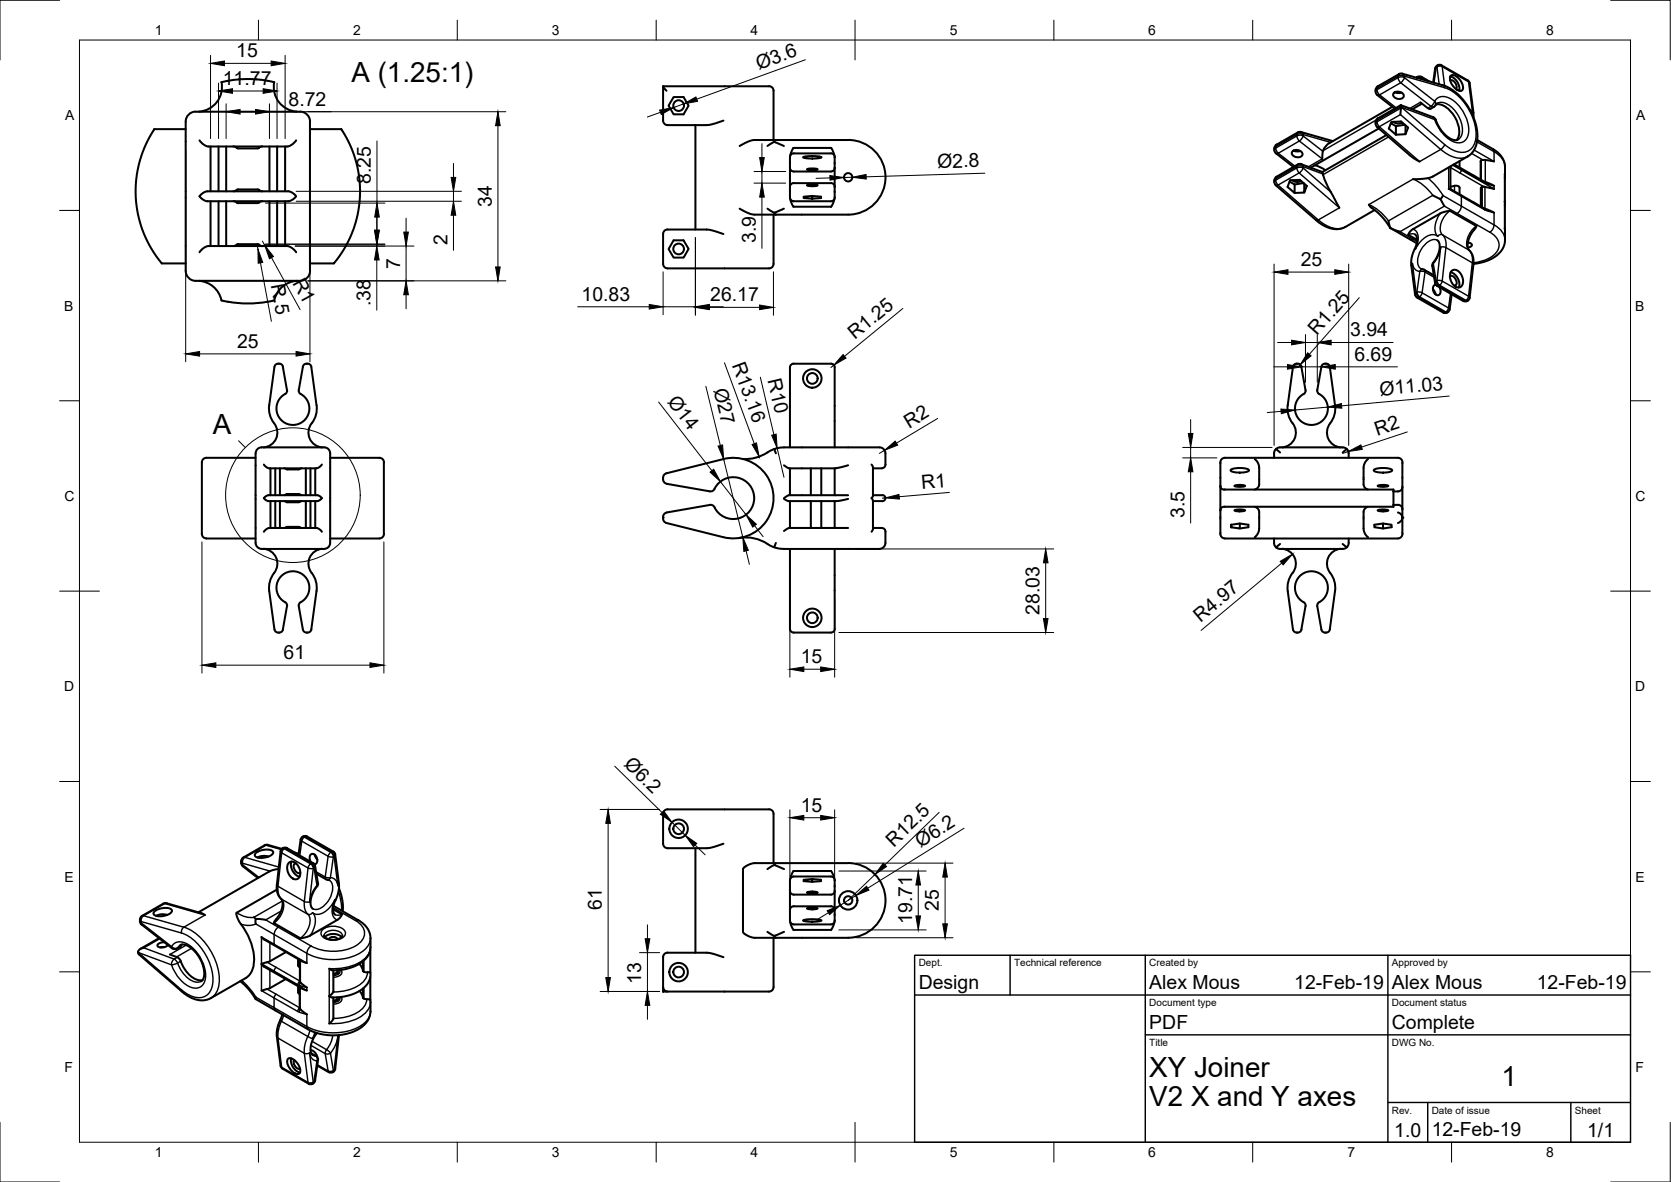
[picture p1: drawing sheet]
<svg xmlns="http://www.w3.org/2000/svg" width="420mm" height="297mm" viewBox="0 0 420 297" stroke-linecap="round" stroke-linejoin="round" font-family="sans-serif">
<!-- layer: Visible -->
<g fill="none" stroke="#000" stroke-width=".51">
<path d="M352.6 18.5l10.5 3 2 1 2.1 1.8 1.7 2.1 1.2 2.2 .9 2.2 .4 1.8 .1 2.2-.4 1.9-.7 1.4-1 1-9.1 5.3M352.6 18.5l-.8 .1-5.3 3.1M356.3 19.4l-.2 .1M356.4 19.3l-.1 .1M356.5 19.3l.7-.1 2.2 1.3M360.8 17.2l-.4 3.5M360.9 17.2a1.18 1.18 0 0 1 1.6-.8l6.6 3.8 .4 .4 1 7.7v1.1M364.6 19.2a3.2 3.2 0 0 1 2.3 3.6M364.8 19a1.64 1.64 0 0 1 2.1 .8 2.63 2.63 0 0 1 .8 2.9 1.69 1.69 0 0 1-2.2-.8 2.59 2.59 0 0 1-.7-2.9zM46.7 32.5h-7.9l-1.8 3.1-1.4 3.5-1.1 4.4-.4 4 .2 3.9 .9 4.7 1.4 3.6 2 3.7 2.1 2.8h6M49.2 28.1h26.2M49.2 28.1a2.51 2.51 0 0 0-2.5 2.5v37.5a2.84 2.84 0 0 0 3.5 2.5h18.1a41.3 41.3 0 0 0 8.3-.3 2.45 2.45 0 0 0 1.3-2.2l.1-37.5a2.51 2.51 0 0 0-2.6-2.5"/>
<path d="M50.2 35.3l.9 .9 1.1 .6h20.2l1.2-.6 .9-.9M52.9 36.8v11.3M54.9 36.8v11.3M56.9 36.8v11.3M58.7 36.8l.8 .3M65.2 37.1l-.5 .2h-4.8l-.4-.2M66 36.8l-.8 .3M67.4 20.3l1.6 .3a6.2 6.2 0 0 0 5.6 7.5M67.4 20.3l-2.8-.4h-2.9l-3.1 .2-2.9 .5a6.2 6.2 0 0 1-5.7 7.5M67.8 36.8v11.3M69.7 36.8v11.3M71.7 36.8v11.3"/>
<path d="M77.9 32.5h7.9l1.8 3.1 1.5 3.5 1.1 4.4 .3 4-.2 3.9-.9 4.7-1.4 3.6-2 3.7-2.1 2.8h-6M166.7 21.7l.9 1.1M166.7 21.7h25.7a1.97 1.97 0 0 1 2 .7l.1 12.8M166.7 21.7v8.6a1.13 1.13 0 0 0 1.2 1.1h9.9l1.7-.3 2.4-.8M169.4 24.4h2.5l1.2 2.2-1.2 2.1h-2.5l-1.3-2.1zM174.9 31.4v26.3M194.7 35.7l2.4 1M194.7 35.7l-1.7 1M195.1 35.2h-5.7l-1.5 .5-1.9 1M195.1 35.2l-.4 .5M195.1 35.2h18.2M198.7 39.2l.8-2h9.5l.8 2"/>
<path d="M201.9 39.5a8.4 8.4 0 0 1 4.7 .1 8.9 8.9 0 0 1-4.7-.1zM213.3 35.2a9.4 9.4 0 0 1 9.4 9.4 9.4 9.4 0 0 1-9.4 9.3h-18.2M320.9 38.6l4.3 3.4M325 38a1.57 1.57 0 0 1 2.5 .8 1.52 1.52 0 0 1-1.5 .7 1.52 1.52 0 0 1-1.2-1.1zM325.2 37.8l1 .3 .7-.2M326.3 33.3l-5.3 3a1.48 1.48 0 0 0-.1 2.3M326.3 33.3l.9-.1 7.9 2.3M346.3 23.9l4.4 3.4M346.5 21.7a1.48 1.48 0 0 0-.2 2.2M346.5 29.7a1.49 1.49 0 0 0-.2 2.2l8.3 7.2 2.4 1.5M346.7 32.3l-17.1 9.8M348.6 33.9l-16.1 9.3"/>
<path d="M349.7 31l1.3 .7M350.1 26.8l-15.8 9.1a3.9 3.9 0 0 0-1.8 4M350.4 30.6a1.94 1.94 0 0 0 2.2 .2M350.5 23.3a1.56 1.56 0 0 1 2.5 .9 1.46 1.46 0 0 1-1.6 .6 1.46 1.46 0 0 1-1.1-1.2zM350.7 23.2l1 .2 .7-.1M352.2 26.4l8.1 3 .7 .7M352.2 26.4l.1 .5M352.2 26.4l-5.7 3.3M352.4 27l-.3 1.8M353.2 31.4l-2.2 .3v2.2M353.4 33.7l.7-1.6-1.8-1.6-2.5 .2-.6 1.6 1.8 1.6M353.4 31.5v2.2l-2.4 .2"/>
<path d="M357.1 25.7l1.9 1.5M357.5 26l-2.5 1.5M359 27.2l.7 .1M360.5 26.9l-.8 .4M361 30.1l1 2.1 1.6 1.9 1.7 1 .9 .1 .4-.1M361.1 26.2a5.3 5.3 0 0 1 4.7 3.3 5.3 5.3 0 0 1 .4 5.7M361.4 26l-.9 .9M364.6 20.2a1.62 1.62 0 0 1 1.5 2.2M371.4 35.2l4.1 2.3 1.2 .9a4.7 4.7 0 0 1 1.7 3.6v2.8M50.5 48.9l1.5-.8h20.6l1.3 .6a.59 .59 0 0 1 .5 .6 .59 .59 0 0 1-.5 .6l-1.3 .7h-20.6l-1.3-.7a.57 .57 0 0 1-.4-.4 .57 .57 0 0 1 .2-.6zM52.9 50.6v11.2M54.9 50.6v11.2"/>
<path d="M56.9 50.6v11.2M58.7 50.6l1.2 .4h4.8l.5-.1M65.2 47.8l.8 .3M65.2 47.7l-.3-.1h-5l-1.2 .5M66 50.6l-.8 .3M67.8 50.6v11.2M69.7 50.6v11.2M71.7 50.6v11.2M167.9 57.7h9.9l1.5 .3 2.6 .8M167.9 57.7a1.13 1.13 0 0 0-1.2 1.1M186 52.4l2.1 1.1 1.3 .4h5.7M193 52.4l.6 .5a1.58 1.58 0 0 0 2.3 .1l1.2-.6"/>
<path d="M194.5 53.9v12.4a1.36 1.36 0 0 1-1.8 1.1h-24.8a1.13 1.13 0 0 1-1.2-1.1v-7.5M194.7 53.5l.4 .4M198.6 46.9a.91 .91 0 0 1 1-.9h9.3a.94 .94 0 0 1 1 .9M198.6 47v2.6a.94 .94 0 0 0 1 1h9.3a.94 .94 0 0 0 1-1v-2.6M198.6 42.2v-2.7a.94 .94 0 0 1 1-1l9.3 .1a.91 .91 0 0 1 1 .9v2.7M198.6 42.2v4.8M198.7 50l.8 2h9.5l.8-2M202.9 42.5a4.3 4.3 0 0 1 2.7 .1 3.7 3.7 0 0 1-2.7-.1zM202.9 46.5a3.7 3.7 0 0 1 2.7 .1 4.3 4.3 0 0 1-2.7 0zM204.2 49.2l2.2 .2v.4l-2.2 .1v-.7l-2.1 .2v.4l2.1 .1M209.9 42.2v4.8M209.9 42.2a.94 .94 0 0 1-1 .9h-9.3a.94 .94 0 0 1-1-.9"/>
<path d="M320.8 46.6l10.9 9.4 1.5 .9 1.4 .5 1.6 .2 1.6-.3 7.9-4.5M321 44.4a1.47 1.47 0 0 0-.2 2.2M324.3 45.6l1.2 .8M324.9 45.3a1.94 1.94 0 0 0 2.3 .2M326.3 41.3l-5.3 3.1M327.2 41.3l5.3 1.9a28.7 28.7 0 0 0 3 6.6l1.3 2.4M327.3 41.2l-1 .1M327.8 46l-2.3 .4M327.9 46.2v2.2l.7-1.7-1.8-1.5-2.4 .1-.7 1.7 1.8 1.5v-2.1M327.9 48.4l-2.4 .1M330.6 41.6l1.3 .4 1.3 .8M344.2 51.4l.4 .6 2.9 2.5 2.1 2.8"/>
<path d="M349.1 55.5l.5 1.8M349.6 57.3l6.6 3.8M349.6 57.3l2.4 .9M355.8 58.9l.5 .8v1.1l-1.2 3.4-.3 1.9 1 7.9 .5 .7M360.3 49.1l1.9 .9M360.3 44.3l-1.6 .5-3.4 .2M362.2 50l1 1.8M362.8 49.1l-.6 .9M364.3 47.5h.3l9.2 5.1M364.7 41.8v5.7M364.7 47a1.74 1.74 0 0 1 2.3 .2v1.6M365.6 41.3l7.7 4.4 2.4 1"/>
<path d="M367 40.5v1.6M372.4 40.4v4.8M372.4 40.3l-.1 4.8M372.6 47v5.1M372.6 46.9l-.3 .4v4.6M372.9 40.2l2.8 .4M372.9 40.2l-.5 .1M373.1 46.9l2.6 .6M373.1 46.9h-.5M373.8 52.6l1.9 .8M378.4 43.7v6.9M378.4 57.5v3.5l-.4 1.2-.7 1-1.1 1.1-1.5 .9-1.8 .7-2.4 .4"/>
<path d="M378.4 50.6v1.1M378.4 57.5h.1M378.4 50.6v6.9M50 70.6a6.7 6.7 0 0 1 5.8 4.9l1.5 .3M50.2 63.4l.8-.9 1.3-.7h20l1.3 .7 .9 .9M57.3 75.8a28.2 28.2 0 0 0 10 0M59.5 61.5l-.8 .3M65.2 61.5l.8 .3M65.2 61.5l-.3-.1-5-.1-.4 .2M74.6 70.6a6.9 6.9 0 0 0-5.8 4.9l-1.5 .3M169.4 60.4h2.5l1.2 2.2-1.2 2.1h-2.5l-1.3-2.1zM356.3 74.7l6.6 3.9a1.16 1.16 0 0 0 1.6-.9"/>
<path d="M356.3 60.3l-2.2-1.3 .7-1.1 7.4-4.3 1.5-.5 .8-.1 6.7 3.8-1.4 2.1-.7 2.2v1.3l1.3 2.1 .1 1.7-1 8.6-.2 .5-.4 .4M357.3 67.6l.4 .1M357.7 67.7l.4 .1M358.1 67.8l2.4 1.4M360.3 72.7l.7 1.3M360.3 66l-.2 .8 .7 4.4M360.9 71.2l.4 .6 6.6 3.9M360.9 73.8l-.1 .1M361 71.6a1.35 1.35 0 0 0-.8 1.1 1.35 1.35 0 0 0 .7 1.3 .83 .83 0 0 0 1.1 0 .83 .83 0 0 0 .2-1.1l-.3-.7M361.4 60.4l.6 1-.1 1.4-.5 1.5-1.1 1.7M364.6 69.4a1.52 1.52 0 0 1 1.6 2l-.3 .3h-.3M364.8 68.4a3.1 3.1 0 0 1 2 3.8"/>
<path d="M365 74l-.5 3.8M365 68a1.87 1.87 0 0 1 2.7 1.6 1.69 1.69 0 0 1-1.1 2.6 2.85 2.85 0 0 1-1.6-4.2zM368.9 75.6h-1M369.1 61a.74 .74 0 0 1 .9 .8l-.9 .4M71.1 92.2l1.1 5.8-.1 .6-.4 .4M71.1 92.2a1.12 1.12 0 0 0-1-.8 1.12 1.12 0 0 0-1.1 .8l-1.3 9.6a6.4 6.4 0 0 0 1.6 5.1 3.7 3.7 0 0 1-3 5.5M76.2 92.2l-1.1 6.1a1.5 1.5 0 0 0 1.1 1.1 4.1 4.1 0 0 1 .3 6.2 4.1 4.1 0 0 1-6.2-.5 4.1 4.1 0 0 1 1.4-6.1M77.3 91.4a.97 .97 0 0 0-1.1 .8M77.4 91.4a.92 .92 0 0 1 .9 .8l1.4 10.3-.3 2.1-1 1.8M327.2 92.2l1.1 6.1a1.5 1.5 0 0 1-1.1 1.1 4.1 4.1 0 0 0-.2 6.3 4.1 4.1 0 0 0 6.3-.8 4.1 4.1 0 0 0-1.8-6.1l-.3-.8 1.1-5.8M327.2 92.2a1.12 1.12 0 0 0-1-.8 1.12 1.12 0 0 0-1.1 .8l-1.3 9.6a6.4 6.4 0 0 0 1.6 5.1 3.7 3.7 0 0 1-3.1 5.5M333.4 91.4a.97 .97 0 0 0-1.2 .8"/>
<path d="M333.4 91.4a.92 .92 0 0 1 1 .8l1.3 9.6a6.5 6.5 0 0 1-1.6 5.1 3.7 3.7 0 0 0 3 5.5M64.3 115h-12.4a1.38 1.38 0 0 0-1.1 1.9v17.3M64.3 113.9v22.5M64.3 113.9a1.7 1.7 0 0 1 2.1-1.5h14.1a2.35 2.35 0 0 1 2.4 1l.1 23M66.3 116.7l.6 .7 .8 .3h11.9l.7-.3 .6-.7M68 117.7v6.7M69.2 117.7v6.7M70.4 117.7v6.7M71.4 117.7l.8 .2M72.2 118h2.9M75.9 117.7l-.8 .2M76.9 117.7v6.7"/>
<path d="M78.1 117.7v6.7M78.4 106.4a3.7 3.7 0 0 0 2.6 6M79.3 117.7v6.7M83 115h12.4a1.13 1.13 0 0 1 1.1 1.2M96.5 116.2v18M194.7 112.8l-1.4 .7a10.3 10.3 0 0 1-6.5 1.8M195.1 113.9l-.2-.3a.53 .53 0 0 1-.1-.7 .53 .53 0 0 1 .7-.3l1.6-.2h23a2.35 2.35 0 0 1 2.5 1l.1 3.3a1.51 1.51 0 0 1-1.9 1h-1.3M197.1 116.9l1.3 .8h11.7l3.2-.8M198.6 112.4v-20.1a.94 .94 0 0 1 1-.9h9.3a.91 .91 0 0 1 1 .9v20.1M198.6 117.7v6.7M203.9 117.7v6.7M206.5 117.7v6.7"/>
<path d="M209.9 117.7v6.7M219.1 116.7l.4 .7-.1 7.4a.6 .6 0 0 0 .1 .9v7.3l-.4 .6M308 115h43.5a1.15 1.15 0 0 1 1.1 1.4v6M308 115a1.19 1.19 0 0 0-1.1 1.4v5.7M309.5 118l.7-.2 1.5-.2a2.64 2.64 0 0 1 2.3 .6 5.3 5.3 0 0 1-4.6 0zM315.5 115.4l.7 .7 .4 1v4.6a1.42 1.42 0 0 1-1.1 1.3M320.8 112.8l-.4 .8v1.4M321.9 113.7l-1.1-.9 1.1-.4h15.7l.8 .3 .5 .4 .2 .7v1.2M338.6 112.8l-1 .9M344 115.4l-.7 .7-.4 1v4.6a1.38 1.38 0 0 0 1.1 1.3M345.5 118l.7-.2 1.5-.2a2.56 2.56 0 0 1 2.4 .6 5.3 5.3 0 0 1-4.7 0zM50.8 134.2a1.13 1.13 0 0 0 1.1 1.1"/>
<path d="M51.9 135.3h12.4M64.3 136.4a1.49 1.49 0 0 0 1.5 1.5M65.8 138h15.7M66.3 137.9a3.8 3.8 0 0 1 3.3 2.6 3.8 3.8 0 0 1-1.1 4l-.7 2-.2 1.3 1.4 10.4a1.12 1.12 0 0 0 1.1 .8 1.12 1.12 0 0 0 1-.8M66.3 133.6l.6-.6 .8-.3h11.9l.7 .3 .6 .6M66.5 125l.9-.6h12.5l.6 .4a.5 .5 0 0 1 .3 .6 .5 .5 0 0 1-.5 .4l-.4 .1h-12.5l-.9-.5a.23 .23 0 0 1-.2-.2 .23 .23 0 0 1 .2-.2zM68 125.9v6.8M69.2 125.9v6.8M70.4 125.9v6.8M71.4 125.9a8.1 8.1 0 0 0 4.1 .1l.4-.1M71.4 124.4a8.7 8.7 0 0 1 3.7-.3l.8 .3M71.4 132.7a8.7 8.7 0 0 1 3.7-.3l.8 .3"/>
<path d="M76.9 125.9v6.8M78.1 125.9v6.8M79.3 125.9v6.8M81 137.9a3.8 3.8 0 0 0-3.3 2.6 3.8 3.8 0 0 0 1.1 4l.5 1.3 .3 2-1.3 10.4a.92 .92 0 0 1-.9 .8M83 135.3h12.4M83 136.4a1.49 1.49 0 0 1-1.5 1.5M96.5 134.2a1.13 1.13 0 0 1-1.1 1.1M178.4 126.9l-10.7 1.9a1.21 1.21 0 0 0-1 1.3M179.7 122.9a5.3 5.3 0 0 1 8.1-1.7 5.3 5.3 0 0 1-.4 8.3 5.3 5.3 0 0 1-7.9-2.3l-1-.3M179.7 122.9a1.13 1.13 0 0 1-1.3 .6l-10.7-1.9a1.41 1.41 0 0 1-1-1.3 1.41 1.41 0 0 1 .9-1.4l14.3-3.5a10.1 10.1 0 0 1 12.6 9.8 10.1 10.1 0 0 1-12.6 9.8l-14.3-3.6a.97 .97 0 0 1-.7-1.3M186 135.2a9.9 9.9 0 0 1 7 1.5M193 136.7l1.8 .9 2.3 .4h24"/>
<path d="M195.1 136.4l-.4 1.1M197.1 125.4l1.1 .5h12.2l2.9-.5M198.6 138v20a.94 .94 0 0 0 1 1h9.3a.94 .94 0 0 0 1-1v-20M198.6 125.9v6.8M203.9 125.9v6.8M206.5 125.9v6.8M209.9 125.9v6.8M213.3 132.7h-14.9l-1.3 .7M213.3 124.4h-15l-1.2 .8M219.5 132.7h1.3a1.75 1.75 0 0 1 1.8 .6v3.1M219.5 124.4h2.4M221.9 124.4a.78 .78 0 0 1 .7 1 .78 .78 0 0 1-1.1 .5h-2"/>
<path d="M222.6 136.4a1.49 1.49 0 0 1-1.5 1.5M306.9 134.2a1.13 1.13 0 0 0 1.1 1.1M306.9 122.1v6.2M306.9 128.3v5.9M306.9 122.1v.1a.9 .9 0 0 0 1.1 .8M307.8 123h42.6v.5M308 127.4a.9 .9 0 0 0-1.1 .9M308 135.3h43.5M309.6 131.9l2.1-.3 2.2 .3v.6l-2.2 .3M310.4 128.2a3.9 3.9 0 0 1 2.7 .1 3.7 3.7 0 0 1-2.7-.1zM310.4 122.1a3.7 3.7 0 0 1 2.7 0 3.9 3.9 0 0 1-2.7 0zM311.7 131.6v1.2l-2.1-.3v-.6v.6"/>
<path d="M315.5 127.4a1.42 1.42 0 0 1 1.1 1.3v4.6l-.4 .9-.7 .8M320.4 135.3v1.4l.4 .8M321.9 136.7l-1.1 .8 1.1 .5h15.7l1-.5M322.3 137.9a3.8 3.8 0 0 1 3.4 2.6 3.8 3.8 0 0 1-1.1 4l-.7 1.9-.1 2.1M337.1 137.9a3.8 3.8 0 0 0-3.3 2.6 3.8 3.8 0 0 0 1.1 4l.5 1.3 .3 2-1.3 10.4a.92 .92 0 0 1-1 .8M337.6 136.7l1 .8M339.1 135.3v1.4l-.5 .8M344 127.4a1.42 1.42 0 0 0-1.1 1.3v4.6l.4 .9 .7 .8M346.4 122.1a3.7 3.7 0 0 1 2.7 0 3.9 3.9 0 0 1-2.7 0zM346.4 128.2a3.9 3.9 0 0 1 2.7 .1 3.7 3.7 0 0 1-2.7-.1zM347.7 131.6v1.2l-2.1-.3v-.6l2.1-.3 2.2 .3v.6l-2.2 .3M350.4 126.9h1.1a1.13 1.13 0 0 1 1.1 1.1"/>
<path d="M350.4 123.5v3.4M350.4 126.9v.4h-42.6M351.5 131.4a1.54 1.54 0 0 0 1.1-1.3v4.1M352.6 122.4v5.6M352.6 128v2.1a1.43 1.43 0 0 0-1.1-1.3M352.6 134.2a1.13 1.13 0 0 1-1.1 1.1M352.6 122.4a1.13 1.13 0 0 1-1.1 1.1h-1.1M71.7 151.3a4.1 4.1 0 0 1-1.2-6.2 4.1 4.1 0 0 1 6.3 0 4.1 4.1 0 0 1-1.2 6.2M71.7 151.3l.4 .5 .1 .5M72.2 152.3l-1.1 5.9M75.1 152.3l1.1 5.9M75.6 151.3l-.4 .5-.1 .5"/>
<path d="M76.2 158.2a.99 .99 0 0 0 1.1 .8M323.8 148.5l1.3 9.7a1.11 1.11 0 0 0 1.1 .8 1.11 1.11 0 0 0 1-.8M327.8 151.3a4.1 4.1 0 0 1-1.3-6.2 4.1 4.1 0 0 1 6.4 0 4.1 4.1 0 0 1-1.2 6.2M327.8 151.3l.4 .5 .1 .5M328.3 152.3l-1.1 5.9M331.2 152.3l1.1 5.9M331.7 151.3l-.4 .5-.1 .5M332.2 158.2a.99 .99 0 0 0 1.2 .8M61.1 217.7l3.8 2.9M64.2 214.4a4.1 4.1 0 0 1 4.4-.5 1.2 1.2 0 0 1-1.3 1.4 2.98 2.98 0 0 1-3.2-.3zM67.4 212.3l3.5 1M67.4 212.3l-.9 .1-5.3 3.1a1.48 1.48 0 0 0-.1 2.2"/>
<path d="M67.5 215.2l-1.4-.1-1.4 .4M67.9 218.9l-18 10.4M70.1 218.4l-2.2 .5M72.7 216.8a1.65 1.65 0 0 1 2.4 1.1 1.99 1.99 0 0 1-.6 3.1 2.72 2.72 0 0 1-1.8-4.2zM73.3 216.5a3.1 3.1 0 0 0 2 3.8M74.1 214.3l1 .2M74.5 217a.79 .79 0 0 0-.7 .5 .79 .79 0 0 0 .2 .9l.5 .7a.8 .8 0 0 0 1 .2M75.6 211l-.5 3.8M75.6 211a1.15 1.15 0 0 1 1.6-.8l6.6 3.8M78.1 216.6a1.13 1.13 0 0 1-.3-1.2 1.13 1.13 0 0 1 1-.8 1.54 1.54 0 0 1 .4 2.6h-.1M79.1 214.8l.7 1.2M79.2 217.6l.8 4.6-1.1 1.8-.6 1.6-.2 1.9 .6 .9"/>
<path d="M79.2 217.6l-.4-.7-6.7-3.8a1.14 1.14 0 0 0-1.5 .8l-1 9.5 .4 1.6 1 1.4 .1 1-.7 2.1-1.5 2.5 6.6 3.8 .8-.1 1.6-.5 7.4-4.4 .7-1-2.2-1.3M79.2 214.9l-.1 .1M79.6 219.6l2.4 1.4 .8 .2M83.8 214l.5 .7 1 7.9-.3 2-1.2 3.4v1.2l.5 .7M166.7 204.5v7.5a1.13 1.13 0 0 0 1.2 1.2h10l4-1.2M167.9 203.4h25.5M167.9 203.4a1.13 1.13 0 0 0-1.2 1.1M174.9 213.2v26.2M193 218.4l.6-.4a1.58 1.58 0 0 1 2.3-.1l1.2 .5M193.4 203.4a1.13 1.13 0 0 1 1.1 1.1M194.5 204.5v12.4M195.1 216.9h-5.8l-1.6 .7-.9 .8v15.9l.9 .7 1.4 .6 6 .1"/>
<path d="M195.1 216.9l-.4 .5M195.1 216.9h18.2M213.3 216.9a9.4 9.4 0 0 1 9.4 9.4 9.4 9.4 0 0 1-9.4 9.4h-18.2M34.7 239.3l.1 .1M35.2 231.5l.4 .9M35.6 232.4l7.6 5.9a1.13 1.13 0 0 0 1.3 .1l.8-.5M36.2 238.2a1.42 1.42 0 0 0-1.5 1.1M38.8 229.1a4.1 4.1 0 0 1 4.3-.5l.1 .1a1.76 1.76 0 0 1-1.8 1.4 2.79 2.79 0 0 1-2.8-.4zM40 235.8l-4.7 2.7M41.3 236.8a1.48 1.48 0 0 0-1.7 .8 1.87 1.87 0 0 0 2.6-.1M41.3 238l-1 .1M42 229.9l-1.4-.1-1.3 .3"/>
<path d="M42.7 239.9l1.9 .7 .5 .3a10 10 0 0 0 3.8 5l1.1 .4h.9M45.4 237.5l.9-.1 1.5 .6 1.5 1.5 1 1.4 .7 1.8 .4 1.5-.2 1.6-.6 .8M45.5 237.8l-.2 .1M45.7 237.3l-.3 .5M51.5 230l-.9-.5-9-2.6-.5 .2-5.6 3.2-.3 .5v.7M60.6 232.2a14.2 14.2 0 0 1 3.1 10.7 4.4 4.4 0 0 1-1.9 2.9l-9.3 5.3-1.6 .3-1.5-.2-1.6-.6-1.7-1.1-11.1-9.6-.3-.6M63.9 230.5l.4 .4M64.3 230.9l2.5 .3M64.3 230.9v1.3M65.7 235.5l.7 .6 9.6 5.5 1.2 .4M69.6 223.6l-10.1 5.8-.1 .3 .2 .9 1 1.6M71.9 239.3l-4.7 2.5"/>
<path d="M81.4 235.1l.4 .5 .4 .3 1.3 .3 1.6-.2 .6-.3 .4-.6M81.7 235.5a3.2 3.2 0 0 1 4.2 0M82.7 236a1.24 1.24 0 0 1 2.1 0M83.9 227.7l6.4 3.6 1.1 .9a4.7 4.7 0 0 1 1.8 3.6v2.3a6.1 6.1 0 0 1-4.9 5l-2.9 .7a3.1 3.1 0 0 1-2.2-.1l-.4-.3M85.2 223.3l.9 3.1 .1 2.6M93.1 238.6v5.8M167.9 239.4h10l4 1.1M167.9 239.4a1.13 1.13 0 0 0-1.2 1.1M193 234.2l1.7 1M194.5 235.7v12.3a1.36 1.36 0 0 1-1.8 1.2h-26M194.7 235.2l.4 .5M197.1 234.2l-2.4 1"/>
<path d="M198.6 228.7a.91 .91 0 0 1 1-.9l9.3-.1a.94 .94 0 0 1 1 1M198.6 228.7v2.6M198.6 228.7v-7.5a.94 .94 0 0 1 1-.9h9.3a.94 .94 0 0 1 1 .9v7.5M198.6 231.3a.94 .94 0 0 0 1 1M198.6 231.3v.1M198.7 231.7l.8 2h9.5l.8-2M198.7 220.9l.8-2h9.5l.8 2M199.6 232.3h9.3M201.9 231.3a8.4 8.4 0 0 1 4.7 .1 8.9 8.9 0 0 1-4.7-.1zM202.1 221.1l2.1-.2v.7l-2.1-.2zM202.9 228.2a4.3 4.3 0 0 1 2.7 .1 3.7 3.7 0 0 1-2.7-.1zM202.9 224.2a3.7 3.7 0 0 1 2.7 .1 4.3 4.3 0 0 1-2.7 0z"/>
<path d="M204.2 220.9l2.2 .2v.3l-2.2 .2M209.9 228.7v2.7M209.9 231.3a.94 .94 0 0 1-1 1M209.9 223.9a.94 .94 0 0 1-1 .9h-9.3a.94 .94 0 0 1-1-.9M60.4 246.6l2.1 1.9 1.8 2.5M64.3 250.6v.5l13.1 7.6 2.5 1 3.5 .5 2.7-.2 2.1-.5 1.9-.8 1.5-1.2 .9-1.1 .5-1.2 .1-3.9M65.7 242.4l.6 .5 9.8 5.6 1.1 .4M67.2 241.8l-1.5 .4M67.9 248.3l-2.2 .6M71 254.9l-1.1 2.8-.3 1.8 1 8.6 .4 .4 6.6 3.9a1.15 1.15 0 0 0 1.6-.9M71.8 246l-3.9 2.3M75 247.8v1.6l.4 .4"/>
<path d="M75 242.6l.4 .5M75 241v1.6M75.4 248.1v5.3l1.8 1.5M75.4 241.3v5.3M75.4 246.6l.1 .3M75.5 246.9l1.7 1.2M79.7 259.6l-.8 1.2-.7 1.9-.1 1.7 .6 .8M83.8 250.7v5.3l-1 1.2M83.8 243.8v5.4M83.8 255.9h.1M84.7 243.8l.1 .2a.76 .76 0 0 1-1 .7M84.8 250.6a.71 .71 0 0 1-1 .8"/>
<path d="M90.3 242.2l.8 1.1 .2 .8M90.4 249l.5 .7 .4 1.1M91.3 250.8l1.8 .5M91.3 241.6v2.5l.5 .2 1.3 .1M91.3 248.4v2.4M93.1 244.4v1.1l-.3 1.1-.7 1.1-1 .8-1.5 1-1.4 .5-3.2 .6a2.34 2.34 0 0 1-2.2-.3l.7-.6 .3-.6M93.1 245.5v5.8M166.7 248a1.13 1.13 0 0 0 1.2 1.2M166.7 240.5v8.7M167 248.8l-.3 .4M72.4 266.1a1.69 1.69 0 0 1 2.1 .8 2.65 2.65 0 0 1 .8 2.8 1.66 1.66 0 0 1-2.1-.8 2.63 2.63 0 0 1-.8-2.8zM73.2 266a3.2 3.2 0 0 0 2.3 3.5"/>
<path d="M74 266.4a1.62 1.62 0 0 0 1.4 2.2M78.1 263.9a2.01 2.01 0 0 1 1.7 1.8M78.3 264.7l1.2 .7 .5 .7-.8 5.5M79.8 267.8l2.9 1.7M83.6 269.4h-.9M83.8 269.4l-.2 .1M85.2 260.1l-.9 8.5-.5 .7"/>
<circle cx="170.6" cy="26.5" r="1.34"/>
<circle cx="213.3" cy="44.6" r="1.05"/>
<circle cx="170.6" cy="62.6" r="1.34"/>
<circle cx="204.2" cy="95.1" r="2.33"/>
<circle cx="204.2" cy="95.1" r="1.34"/>
<circle cx="204.2" cy="155.3" r="2.33"/>
<circle cx="204.2" cy="155.3" r="1.34"/>
<circle cx="170.6" cy="208.3" r="2.33"/>
<circle cx="170.6" cy="208.3" r="1.34"/>
<circle cx="213.3" cy="226.3" r="2.32"/>
<circle cx="213.3" cy="226.3" r="1.05"/>
<circle cx="170.6" cy="244.3" r="2.33"/>
<circle cx="170.6" cy="244.3" r="1.34"/>
</g>
<!-- layer: Visible Narrow -->
<g fill="none" stroke="#000" stroke-width=".36">
<path d="M351.5 19.5a1.79 1.79 0 0 1 1.6 0M351.5 19.5l.2 .7 .5 .6M351.5 19.5v-.4l-5.3 3.1M351.5 19.5l-5.3 3M352.6 18.5l.5 .6a1.79 1.79 0 0 0-1.6 0l.3-.5M353.1 19.5l7.6 5.9a2.77 2.77 0 0 1 4.4-.4 9.2 9.2 0 0 1 4 9.3 2.54 2.54 0 0 1-4 1.2 9.7 9.7 0 0 1-4.4-5.5M353.1 19.5v-.4l10.1 2.9M353.1 19.5l-.3 .7-.6 .6M356.3 19.4l-.1 .1M356.5 19.3l-.2 .3M357.4 19.3l.2 .3-.5-.1-.6 .1M357.6 20v-.4l1.1 .7"/>
<path d="M361.1 17l.2-.2 .6 4.4M361.1 17l-.5 3.8M361.1 17l-.2 .2M361.3 16.5l-.2 .4M361.5 16.4l-.2 .4 .7-.2 .6 .1M362.5 16.4l.1 .3M362.6 16.7l.6 4.9M362.6 16.7l6.7 3.9M320.8 36.9l-.4 .4M320.8 37.2l-.4 .5M320.8 37.2l.1 .7 .5 .6-.5 .1M320.8 36.9v.3"/>
<path d="M321 36.3l-.2 .5M326.1 33.8l-5.3 3.1M326.1 33.8v.4l-5.3 3M326.1 33.8a1.79 1.79 0 0 1 1.6 0M326.1 34.1a1.79 1.79 0 0 1 1.6 0l-.4 .8-.6 .5-.4-.6zM326.3 33.3l-.2 .5M327.2 33.2l.5 .6M327.7 33.8l6.9 2M327.7 33.8v.4l4.9 3.8M346 30.2l-13.3 7.7M346.2 22.5l-.3 .5M346.2 30.6l-.3 .5"/>
<path d="M346.2 30.3l-.3 .4M346.2 22.2l-.3 .4M346.2 22.5l.2 .7 .5 .6M346.2 30.6l.2 .7 .4 .6M346.2 22.2v.3M346.2 30.3v.3M346.5 29.7l-.3 .5M346.5 21.7l-.3 .5M346.8 31.8l10.2 8.8 5.2-3M346.8 31.8l5.3-3 10.1 8.8M346.8 31.9h-.5M346.9 23.8l-.6 .1"/>
<path d="M346.9 23.8l4.1 3.3M349.2 34.4l-16.5 9.5M352.2 20.8l7.6 5.9M352.2 20.8l-5.3 3M352.3 27.1l-6.1 3.5M352.3 26.8l-6.1 3.5M357.1 25.7l-2.6 1.6M359.8 26.7l-.8 .5M359.8 26.7l.7 .2M360.3 29.4l.4 .6M360.8 30l.2 .1M360.9 26.4l.1-.5-.2-.5-.4 .7-.6 .6"/>
<path d="M361.4 26a3.2 3.2 0 0 1 3.6 .9 7.1 7.1 0 0 1 2.4 7.4l-.8 .8M362.3 37.5a6.7 6.7 0 0 0 6.1 2.1l.7-.3M362.8 21.4l.4 .6M363.2 22a13.1 13.1 0 0 1 7.8 13.4 3.5 3.5 0 0 1-5.2 2.5l-2.5-1.6-10.9-9.3 8.3 3M363.2 36.3l-.3 .7-.6 .5M369.1 20.2l.2 .4M369.3 20.6l.9 7.3-.6-.4M369.3 20.6l.2 .3M370 38.6l2.9 1.6M370.5 28.2l-.3-.3 .1 .9M371.4 35.7l4.3 2.4v2.5l-5.1-2.9M375.4 37.4l.3 .7"/>
<path d="M375.7 38.1l.7 .5a4.3 4.3 0 0 1 2 3.3M320.4 45.7l.4-.4 .1 .6 .5 .6M320.8 44.9l-.4 .5M321 44.4l-.2 .5M321.4 46.5l-.6 .1M325.6 41.7l-4.2-3.2 5.3-3.1 5.8 4.5-3.5 2M326.1 42.2l-5.3 3.1v-.4M326.1 41.9v.3M326.1 41.9l-5.3 3M326.1 42.2a1.79 1.79 0 0 1 1.6 0M326.1 41.9a1.79 1.79 0 0 1 1.6 0M326.1 42.2l.1 .7 .5 .6"/>
<path d="M326.3 41.3l-.2 .5M326.7 43.5l10.1 8.7-5.3 3.1-10.1-8.8M326.7 43.5l-5.3 3M327.3 41.2l.4 .6M327.7 41.9l4.9 1.8M327.7 42.2l6.9 6M327.7 41.9v.3M327.7 42.2l-.4 .7-.6 .6M331 55.3h.5a6.7 6.7 0 0 0 6.2 2l.6-.3M355.3 57.6a2.68 2.68 0 0 1 1.2 3.4l-.6 1.6a6 6 0 0 1 4.4-3.6l1.2 .4M355.3 45a11.8 11.8 0 0 1 5 4.1l-11.2 6.4a12 12 0 0 0-4.9-4.1l11.1-6.4M355.8 58.9l-.6-.2-1.1 .3"/>
<path d="M361.5 59.4a.94 .94 0 0 1 1-.5 .94 .94 0 0 1 .8 .9l.3 1.1v1.3M362.1 53.6a5.5 5.5 0 0 0-.9 5.5l.3 .3M364.3 42.1v5.4l3.2 1.8v2.5l-4.7-2.7a17.5 17.5 0 0 0-3.8-4.3M364.6 53a5.2 5.2 0 0 0-2.2 5.7l.3 .3 6.6 3.8M364.7 42.1l8.4 4.8M365.3 41.5l2.2 1.2M365.4 41.4l8 4.6M365.7 41.2v.1M365.7 46.7v1.4M366.4 53.6l8.2 4.7 .9-.9 .2-.9M366.4 53.6l-3.2-1.8-11.2 6.4 3.2 1.9M367.3 49l.1 .3"/>
<path d="M367.3 42.3l.1 .3M367.4 51.8l-.2 .8-.8 1M367.5 49.3l5.9 3.5 2.3 .7v3M367.5 42.7l8.2 4.8v-.8l-2.3-.7M367.5 51.8l8.2 4.7M367.5 42.6v.1M367.5 42.7l-.4 .7M370.3 50.7l.6 .3M370.3 44l.6 .3M371.2 56.8a5.2 5.2 0 0 0-2.1 5.7l.2 .3M373.2 52.4l.2 .3M373.3 45.7l.1 .3"/>
<path d="M373.4 47v5.5M373.5 40.2v5.6M373.5 52.5l.3 .4M373.6 45.8l.2 .4M374.6 58.4a3.3 3.3 0 0 1 1.6 5 8.5 8.5 0 0 1-5.7 2.6M375.7 56.5l.7 .5a4.3 4.3 0 0 1 2 3.3M378.4 44.2v-.5v14.3M355.1 66.2l1 7.3 .2-.1 .7-5.2M355.1 66.2l-.2 .5M355.1 66.2a2.02 2.02 0 0 0 1.9 2M355.2 60.1l1.1 .5M355.2 60l-.7 .1"/>
<path d="M355.7 62.6h.2M355.8 74l.3-.5 .2 .7 .5 .5M356.3 73.4l1.3 .2-.7 1-.4-.5zM356.7 74.7l6.7 3.8M356.8 74.7h-.5M356.9 74.6l6.7 3.8-.2 .1M356.9 74.6l-.2 .1M357.7 67.7l-.4 .1-.3 .4M358.1 67.8l.2 .6-.6-.2h-.7M360.3 66l.1 .3M360.4 66.3l.7 4.3M360.4 66.3l-.3 .5"/>
<path d="M360.6 69.7l-2.3-1.3-.7 5.2 6.6 3.8M361.1 70.6l-.2 .6M361.1 70.6l.2 .7 .5 .5M361.3 70.5l-.2 .1M361.3 70.5l.7-.1 .6 .2M361.3 70.5l.2 .7 .5 .5M361.4 60.4a2.8 2.8 0 0 0-3.1 1.1 5.6 5.6 0 0 0-1.6 5.3l.6 .7M361.8 71.8h-.5M362 71.7l6.6 3.8-.2 .1-6.6-3.8M362 71.7l-.2 .1M362.2 62.1l-.9 8.4M362.2 62.1l.7-.1 .7 .2"/>
<path d="M362.3 62.1l-.8 2.5-1.1 1.7M362.6 70.6l6.7 3.9M362.6 70.6l-.2 .6-.4 .5M363.4 78.5l-.5 .1M363.4 78.5l.4 .1M363.6 62.2l6.6 3.8-.9 8.5M363.6 62.2l-1 8.4M364.2 77.4l-.6 1h.4M364.2 77.4l.3 .3M364.7 73.8l-.5 3.6M367.9 75.6h1M369.3 74.4l-.3 .6-.4 .5h.5"/>
<path d="M369.3 74.4l.2 .4M369.4 62.9l-.1-.1a3.7 3.7 0 0 1 .9 3.2M370.2 66l.3 .4M60.6 216.8l.5 .9M60.6 216.4l.4 .5M61 216.9l6.9 2M61 216.9v.4l4.1 3.2M61.2 215.5l.4-.1-.5 .5-.1 1M67.4 212.3l-.9 .1M70.6 213.9l.2 .4M70.7 213.5l-3.8-1.1-5.3 3.1 8.5 2.4M70.8 214.3l-.9 8.4"/>
<path d="M70.8 214.3l6.6 3.8M71 213.2l.5 .1M71.2 213.1l.5 .1M71.5 213.3l6.6 3.8 .2-.1M71.5 213.3l-.4 .4-.3 .6M71.7 213.2l-.2 .1M71.7 213.2l6.6 3.8M72.2 213.1l-.5 .1M74.9 214.7h.2M75.6 211l.3 .4M75.9 211.4l-.5 3.6M75.9 211.4l6.6 3.8"/>
<path d="M76.1 210.3l.4 .1-.6 1M76.2 210.2h.5M76.5 210.4l.2-.1 6.7 3.8-.2 .1zM77.2 210.2h-.5M77.4 218.1l-.9 8.5M77.5 218.1l.6 .2 .7-.1M77.5 218.1l.2-.6 .4-.4 .5 .5 .2 .6M78.3 217l.5 .5 .2 .6M78.8 218.2l-1 8.5M78.8 216.9l-.5 .1M79 218.1l.7 4.4M79 218.1l-.2 .1"/>
<path d="M79.2 217.6l-.2 .5M79.5 219.1l2.3 1.3M82.5 215.2l-.7 5.2M82.5 215.2l.7 .2 .6-.1M83.2 214.2l.4 .5 .2 .6M83.2 214.2l-.4 .4-.3 .6M83.8 214l-.4 .1 .4 .5 .2 .6 .3-.5M35.2 231.5l.3 .4M35.2 231.1l.3 .5M35.5 231.9l.1 .5M35.5 231.6l10.1 2.9M35.5 231.6v.3"/>
<path d="M35.5 231.9l7.6 6M36.1 230.1h-.4M36.1 230.1l-.4 .5-.2 1M40.2 235.9l-4 2.3 7.6 2.8M41.4 227.1l10.1 2.9-5.3 3-10.1-2.9M41.4 227.1l-5.3 3M41.4 227.1h-.3M41.9 227l-.5 .1M43.1 237.9l.6 .4 .9-.1M43.1 237.9l.1 .4M43.1 237.9a2.77 2.77 0 0 1 4.3-.5 9.2 9.2 0 0 1 4 9.3 2.54 2.54 0 0 1-3.9 1.2 9.7 9.7 0 0 1-4.4-5.4M44.6 238.2l-.1 .2"/>
<path d="M45.4 237.5l-.7 .7M45.4 237.8l-.8 .4M45.6 234.5l.2-1 .4-.5a14.7 14.7 0 0 1 8.7 11 7.1 7.1 0 0 1-1.2 6.3l-.6 .5M45.6 234.5a13.1 13.1 0 0 1 7.8 13.3 3.5 3.5 0 0 1-5.2 2.6l-2.5-1.7M46.8 237.5l-4.1 2.4M48.2 238.3l-3.8 2.2M60.6 232.2l2 .4 1.7-.4 4.6 2.6M67.9 236.9v4.7M68.9 234.8l8.3 4.8v2.4l-8.3-4.7M68.9 234.8v2.5l-3.2-1.8v6.7l3.2 1.8M68.9 237.3l.2 .3M69.6 222.3l.3 .4"/>
<path d="M69.9 222.7l6.6 3.9M69.9 222.7v1.3a2.95 2.95 0 0 0 .9 1.9M70 233l-.9 1-.2 .8M70.7 228.9l-3.9 2.3 11.4 6.5M70.7 225.9h.1M70.8 225.9l6.6 3.9M70.8 225.9a3.6 3.6 0 0 1-.2 4.2l-.8 1.1-.9 .8M71 226.4l-7.1 4.1-1.2 .1-1.2-.3-2-.9M76.5 226.5l.7 .2 .7-.1M76.5 226.5v1.4a2.95 2.95 0 0 0 .9 1.8M77.4 229.7a3.6 3.6 0 0 1-.2 4.2l-.8 1.1-.9 .8M78.6 229.4a.94 .94 0 0 1-1.2 .4"/>
<path d="M78.6 229.4a4.6 4.6 0 0 1-.3 5.2l-.3 .5M79.7 222.5l-1.1 1.7-.8 2.4M79.7 222.5l.1 .2M80 221.9l-.3 .6M81.1 233.7a4.2 4.2 0 0 1 5.7 .4 1.85 1.85 0 0 1-2 2.1l-1.3 .1a2.6 2.6 0 0 1-2.8-1.8zM81.5 235.1a2.58 2.58 0 0 1 3.5-1.1 1.43 1.43 0 0 1 1.1 1.1M81.8 220.4l.6 .2 .7-.1M81.8 220.4l.2 .6M82.8 221.2a2.8 2.8 0 0 1 .6 3.3 5.6 5.6 0 0 1-3.8 4.1l-.9-.2M83.1 220.5l.7-5.2 .2-.1 .9 7.4M83.1 220.5a2.02 2.02 0 0 1 1.8 2.1M83.1 220.5l-.3 .4-.4 .2"/>
<path d="M83.8 228.1l5.5 3.2M84.2 226.1a4.6 4.6 0 0 0-.1 4.6l.7 .5M84.2 226.1a6 6 0 0 1-4.4 3.7l-1.2-.4M84.2 226.1l.2 .1M85.1 224.2l.7 2.7 .1 1.9M85.2 222l-.2 .5M86 229.7l-1.1 .3-.6-.2M90.1 231.2l-.7 .1a3.4 3.4 0 0 1 1.9 4.6 8.8 8.8 0 0 1-8.1 3.2 11.4 11.4 0 0 1-5-1.4M93.2 238a5.7 5.7 0 0 1-4.6 4.7l-2.3 .6-3.5 .1v13.8a11.9 11.9 0 0 0 9.5-3.2 3.6 3.6 0 0 0 .9-2.2M93.2 235.8a5.8 5.8 0 0 1-4.7 4.6 14.8 14.8 0 0 1-11.3-.8l.2-.9 .8-1M43.1 242.5l-8.3-3.1 10.8 9.4M43.8 241l.5 .4 .3 .6"/>
<path d="M43.8 241a1.55 1.55 0 0 0-.7 1.5M44.6 240.6l-.8 .4M44.6 242l-1.5 .5M44.7 242a7.3 7.3 0 0 0 4.4 4.8l1.5-.2M45.4 241.6l-.8 .4M45.6 248.7l.1 .4M60.7 246.4a17.7 17.7 0 0 1 3.6 4.2l4.6 2.6v-2.4M67.2 248.6l8.2 4.7-.5 .9M67.2 241.8l2.2 1.3M67.9 243.8v4.5M68.9 244.2l-3.2-1.8v6.5l3.2 1.9M68.9 250.8l6 3.4 2.3 .7v3.1l-8.3-4.8"/>
<path d="M68.9 244.2l8.3 4.7v-.7l-2.3-.7M68.9 244l6 3.5M68.9 244v.2M68.9 244.2l.2 .2M68.9 253.2l.3 .7M69.4 243.1l6 3.4M69.5 249.8l-.4 .4-.2 .6M69.5 243.1l-.4 .4-.2 .5M70.5 256.4l.3 .2M70.8 256.7l7.8 4.3M70.8 256.6l-.8 2.5-.1 1.7M71.3 255.1l-.5 1.5"/>
<path d="M75.4 246.6l-.5 .9M75.5 248.1v5.5M75.5 253.6l-.2 .7M75.5 241.3v5.6M75.5 246.9l-.2 .7M77.9 258.9l-.2 .8a9.8 9.8 0 0 0-1.2 5M79.2 259.4l-.6 1.6 .9-1.5M85.1 243.8a.97 .97 0 0 1-1.3 1.1M85.2 250.6a1.02 1.02 0 0 1-1.4 1.1M85.3 243.8a.83 .83 0 0 1-.7 1.2l-.8 .2M85.4 250.6a1.17 1.17 0 0 1-1.6 1.3M85.7 243.7a1.09 1.09 0 0 1 .1 1.2 1.09 1.09 0 0 1-1.1 .6l-.9 .1"/>
<path d="M85.8 250.5a1.31 1.31 0 0 1-1.5 1.8h-.5M91.5 241.4v2.8M91.5 248.2v2.8M92.2 251.1a4.8 4.8 0 0 1-3.8 4 13.2 13.2 0 0 1-4.6 .8M92.4 244.3a4.9 4.9 0 0 1-3.9 4.2 13.5 13.5 0 0 1-4.7 .8M93.2 254.1a5.8 5.8 0 0 1-4.7 4.7 14.8 14.8 0 0 1-11.3-.8l.3 .6M69.6 260.5l.3 .4M69.9 260.9l6.6 3.8M69.9 260.9l.9 7.3M70.6 267.8l.2 .4M70.8 268.2l6.6 3.8M70.8 268.2l.2 .3"/>
<path d="M76.5 264.7l.9 7.3M77.5 272l.6 .1 .7-.2-.2 .5M77.5 272l.1 .4M77.8 264.6l1 7.3 .2-.1M77.8 264.6a2.02 2.02 0 0 0 1.9 2M77.8 264.6l-.6 .2-.7-.1M78.2 262.7l3.6 2.1M78.3 264.8l1.1 .6-.7-.2M78.5 261.7l3.6 2.1M79 271.8l-.2 .4M79.2 271.5l-.2 .3M79.4 265.3a1.05 1.05 0 0 1 .3 1.3"/>
<path d="M79.4 265.4h.1M79.7 266.6l-.7 5.2M80 266.3l-.3 .3M81.8 264.8l.7 4.3-2.7-1.5M82.1 263.8l1 .8M82.1 263.8l-.3 1M82.7 269.4l-.2-.3 .7 .2 .6-.3-.2 .4M83.1 264.6l-.7 .3-.6-.1M83.7 260.2l-.6 2.1-1 1.5M84.3 268.6l-.5 .7M84.9 260.5l-.9 8.4-.2 .1-.7-4.3 1.1-1.8zM85.2 260.2l-.2 .3"/>
</g>
<!-- layer: Visible -->
<circle cx="352.6" cy="130.1" r=".25" fill="#000"/>
<!-- layer: Border -->
<g fill="none" stroke="#000" stroke-width=".25">
<path d="M15 .1h-15v15M20 10.1h390v276.9h-390zM65 5.1v5M115 5.1v5M165 5.1v5M215 5.1v10M265 5.1v5M315 5.1v5M365 5.1v5M405 .1h15v15M15 52.9h5M410 52.9h5"/>
<path d="M15 100.7h5M410 100.7h5M15 148.6h10M405 148.6h10M15 196.4h5M410 196.4h5M15 244.2h5M410 244.2h5M0 282.1v14.9h15M65 287v5M115 287v5M165 287v5"/>
<path d="M215 282.1v9.9M265 287v5M315 287v5M365 287v5M420 282.1v14.9h-15"/>
</g>
<!-- layer: TitleBlock -->
<path d="M230 240.1h180v46.9h-180zM230 250h180M254 240.1v9.9M288 240.1v46.9M349 240.1v46.9M288 260.1h122M349 277.1h61M359 277.1v9.9M395 277.1v9.9" fill="none" stroke="#000" stroke-width=".36"/>
<!-- layer: Dimensions -->
<g fill="none" stroke="#000" stroke-width=".25">
<path d="M52.9 13.9v20.9M56.4 15.9h11.8M71.7 13.9v20.9M202.5 15l-27.3 9.9M46.7 37.6v53.3M54.9 20.9v13.9M56.9 26.1v8.7M58.5 22.9h7.7M60.4 28.1h3.9M67.8 28.1h59.4M67.8 26.1v8.7M69.7 20.9v13.9"/>
<path d="M94.8 35.4v15.6M125.2 31.6v35.5M166.1 28.2l-3.3 1.2M171.9 26.1l-2.5 .9M191.6 36.1v3.5M66.7 51h30.1M74.5 48.1h41.5M74.5 50.6h41.5M77.9 51.3v39.6M94.7 54.4v3.5M94.8 54.6v3.3M102.1 54.8v3.5"/>
<path d="M114 41.1v3.5M114 48.1v2.5M114 54.1v8.8M174.9 59.7v19.5M189.6 43.1h7.9M189.6 46h7.9M191.6 43.1v2.9M191.6 49.5v12.9M208.7 44.7l-3.5 .1M214.3 44.5l-2.1 .1M247.6 43.5l-29.8 .9M64.7 62l.2 .6"/>
<path d="M65.5 66l2.7 14.8M66 60.6l.6 1.1M66.7 61.4h30.1M68.3 64.7l7.2 13.1M74.2 61.8h29.9M77.4 70.6h49.8M94.7 61.4v.4M94.7 65.3v12.7M102.1 61.8v8.8M102.1 74.1v3.5M145.2 77.1h18M166.7 68.3v10.8"/>
<path d="M166.7 77.1h8.2M178.4 77.2h12.6M178.4 77.1h3.5M194.5 68.3v10.9M227 77.5l-14.7 12M320.4 66.4v45.5M323.8 68.4h11.8M339.1 66.4v45.5M341.8 74.8l-12.6 14.2M50.2 88.9h24.2M177.5 97.1l3.6 14.9M182.2 91.2l7.5 20.3"/>
<path d="M191.2 94.8l3.4 14.4M209.7 91.8l-.8 .6M320.2 92.2h3.5M321.2 86.1h3.6M326.9 91.7l-.6 .7M327.2 92.2h5.1M328.3 84.1v12M328.3 86.1h2.9M331.2 84.1v12M334.7 86.1h15.6M335.7 92.2h15.7M364.4 99.5l-27.1 2.5"/>
<path d="M165.6 101l13.4 17.3M181.9 115.4l4.9 19.6M195.4 112.6l1.7 7.3M222.4 113.2l-1.3 .7M235.8 105.1l-10.4 6.3M297.4 112.4h22.4M297.4 115.1h8.6M299.4 105.4v3.5M299.4 112.4v2.7M299.4 118.6v12.9M322.1 103.4l-3.5 .3M333.9 102.3l-8.3 .7"/>
<path d="M339 113.5l-1.4 .4M353.8 108.5l-11.5 3.9M50.8 136.2v32.9M96.5 136.2v32.9M181.1 121l6.5 8.3M187.6 138.4l.8 3.4M189.7 132.1l2.2 2.8M215.2 138h49.7M222.6 125.1l-.7 .1M238.7 123.7l-12.6 1.1M198.6 150.4v19.8M209.9 150.4v19.8"/>
<path d="M210.9 158.9h54M262.9 141.4v14.1M322.3 141.5l-20.3 16.9M54.3 167.2h38.7M202.1 168.2h4.3M154.6 192.6l11.9 11.6M150.9 203.4h15M152.9 206.9v38.8M169 206.7l3.3 3.2M174.8 212.4l2.5 2.4M198.6 203.5v16.8M202.1 205.5h4.3"/>
<path d="M209.9 203.5v16.8M210.9 218.9h22M215.2 216.9h24.4M220 219.8l-6.8 6.5M236.1 204.2l-13.6 13.1M242.4 208.1l-24.2 15.1M160.8 239.4h5.1M162.8 232.4v3.5M162.8 239.4v9.8M208.3 229.4l-3 1.8M210.9 233.7h22M215.2 225.1l-3.9 2.4"/>
<path d="M215.2 235.7h24.4M230.9 222.4v7.8M237.6 220.4v11.8M150.9 249.2h15M162.8 252.7v3.5"/>
</g>
<g fill="#000" stroke="#000" stroke-width=".25">
<path d="M52.9 15.9l3.5-.6v1.2zM68.2 15.3l3.5 .6-3.5 .6zM54.9 22.9l3.6-.6v1.2zM56.9 28.1l3.5-.6v1.2zM64.3 27.5l3.5 .6-3.5 .6zM66.2 22.3l3.5 .6-3.5 .6zM125.2 28.1l.6 3.5h-1.2zM165.9 27.7l3.5-.7-3.1 1.8zM171.9 26.1l3.1-1.7 .4 1.1zM191 39.6h1.2l-.6 3.5zM94.2 57.9h1.1l-.6 3.5zM94.2 57.9h1.2l-.6 3.5z"/>
<path d="M94.8 51l.6 3.6h-1.2zM101.5 58.3h1.2l-.6 3.5zM113.4 44.6h1.2l-.6 3.5zM114 50.6l.6 3.5h-1.2zM191.6 46l.6 3.5h-1.2zM208.7 44.1l3.5 .5-3.5 .7zM214.3 44.5l3.5-.7v1.2zM64.9 62.6l1.2 3.3-1.2 .3zM66.6 61.7l2.2 2.8-1 .5zM94.7 61.8l.6 3.5h-1.1zM102.1 70.6l.6 3.5h-1.2zM124.6 67.1h1.2l-.6 3.5z"/>
<path d="M163.2 76.5l3.5 .6-3.5 .6zM174.9 77.2l3.5-.5v1.1zM174.9 77.1l3.5-.6v1.2zM191 76.7l3.5 .5-3.5 .6zM320.4 68.4l3.4-.6v1.1zM335.6 67.8l3.5 .6-3.5 .5zM46.7 88.9l3.5-.6v1.2zM74.4 88.3l3.5 .6-3.5 .6zM212 89.1l.7 .9-3 1.8zM323.7 91.6l3.5 .6-3.5 .6zM324.8 85.5l3.5 .6-3.5 .6zM328.8 88.7l.9 .7-2.8 2.3z"/>
<path d="M331.2 86.1l3.5-.6v1.2zM332.3 92.2l3.4-.6v1.2zM178.5 118.6l1-.7 1.6 3.1zM180.6 112.1l1.1-.3 .2 3.6zM189.1 111.7l1.1-.4 .7 3.5zM194 109.4l1.2-.3 .2 3.5zM222.4 113.2l2.7-2.3 .6 1zM298.8 108.9h1.2l-.6 3.5zM299.4 115.1l.6 3.5h-1.2zM322.1 102.8l3.5 .2-3.4 1zM333.9 102.3l3.4-.9 .1 1.2zM339 113.5l3.2-1.7 .3 1.1z"/>
<path d="M186.8 135l1.4 3.3-1.2 .3zM187.6 129.3l2.6 2.4-.9 .8zM222.6 125.1l3.4-.8 .1 1.1zM262.4 155.5h1.1l-.6 3.4zM262.9 138l.6 3.4h-1.1zM321.9 141.1l3.1-1.8-2.4 2.7zM50.8 167.2l3.5-.6v1.1zM93 166.6l3.5 .6-3.5 .5zM198.6 168.2l3.5-.6v1.2zM206.4 167.6l3.5 .6-3.5 .6zM152.9 203.4l.6 3.5h-1.2zM166.1 204.6l.8-.8 2.1 2.9z"/>
<path d="M172.3 209.9l2.9 2-.8 .9zM198.6 205.5l3.5-.6v1.2zM206.4 204.9l3.5 .6-3.5 .6zM222.1 216.9l.8 .9-2.9 2zM162.2 235.9h1.2l-.6 3.5zM208 228.9l3.3-1.4-2.7 2.4zM215.2 225.1l2.7-2.4 .6 1zM230.9 218.9l.6 3.5h-1.2zM230.3 230.2h1.2l-.6 3.5zM237.6 216.9l.6 3.5h-1.2zM237 232.2h1.2l-.6 3.5zM152.3 245.7h1.2l-.6 3.5z"/>
<path d="M162.8 249.2l.6 3.5h-1.2z"/>
</g>
<!-- layer: Annotations -->
<g fill="none" stroke="#000" stroke-width=".25">
<path d="M60 110.8l1.7 1.7"/>
<circle cx="73.6" cy="124.4" r="16.9"/>
</g>
<g font-size="7">
<text x="88.4" y="20.7">A (1.25:1)</text>
<text x="53.5" y="109.1">A</text>
<text x="289" y="270.6">XY Joiner</text>
<text x="377.5" y="273">1</text>
<text x="289" y="278.1">V2 X and Y axes</text>
</g>
<g font-size="4.9">
<text x="59.4" y="14.4">15</text>
<text x="190.8" y="17.5" transform="rotate(-20 190.8 17.5)">Ø3.6</text>
<text x="56" y="21.4">11.77</text>
<text x="72.6" y="26.5">8.72</text>
<text x="93.2" y="46.3" transform="rotate(-90 93.2 46.3)">8.25</text>
<text x="235.7" y="42.3" transform="rotate(-2 235.7 42.3)">Ø2.8</text>
<text x="123.6" y="52" transform="rotate(-90 123.6 52)">34</text>
<text x="112.5" y="61.5" transform="rotate(-90 112.5 61.5)">2</text>
<text x="190" y="61.1" transform="rotate(-90 190 61.1)">3.9</text>
<text x="68.1" y="71.7" transform="rotate(79 68.1 71.7)">R.5</text>
<text x="73.5" y="71.1" transform="rotate(61 73.5 71.1)">R1</text>
<text x="100.6" y="67.6" transform="rotate(-90 100.6 67.6)">7</text>
<text x="327" y="66.8">25</text>
<text x="93.2" y="76.9" transform="rotate(-90 93.2 76.9)">.38</text>
<text x="146.2" y="75.5">10.83</text>
<text x="178.6" y="75.7">26.17</text>
<text x="59.6" y="87.4">25</text>
<text x="214.9" y="85.4" transform="rotate(-39 214.9 85.4)">R1.25</text>
<text x="331.1" y="84.5" transform="rotate(-49 331.1 84.5)">R1.25</text>
<text x="339.5" y="84.5">3.94</text>
<text x="184" y="91.7" transform="rotate(70 184 91.7)">R13.16</text>
<text x="193" y="95.5" transform="rotate(77 193 95.5)">R10</text>
<text x="340.6" y="90.6">6.69</text>
<text x="167.7" y="101.1" transform="rotate(52 167.7 101.1)">Ø14</text>
<text x="179.4" y="97.9" transform="rotate(76 179.4 97.9)">Ø27</text>
<text x="347" y="99.5" transform="rotate(-5 347 99.5)">Ø11.03</text>
<text x="228.6" y="107.7" transform="rotate(-31 228.6 107.7)">R2</text>
<text x="346.3" y="109.5" transform="rotate(-18 346.3 109.5)">R2</text>
<text x="231.8" y="122.8" transform="rotate(-5 231.8 122.8)">R1</text>
<text x="297.8" y="130.2" transform="rotate(-90 297.8 130.2)">3.5</text>
<text x="261.4" y="154.5" transform="rotate(-90 261.4 154.5)">28.03</text>
<text x="301.9" y="156.5" transform="rotate(-40 301.9 156.5)">R4.97</text>
<text x="71.3" y="165.6">61</text>
<text x="201.3" y="166.6">15</text>
<text x="156.7" y="192.3" transform="rotate(44 156.7 192.3)">Ø6.2</text>
<text x="201.3" y="203.9">15</text>
<text x="224.7" y="213" transform="rotate(-44 224.7 213)">R12.5</text>
<text x="231.5" y="213" transform="rotate(-32 231.5 213)">Ø6.2</text>
<text x="151.3" y="228.6" transform="rotate(-90 151.3 228.6)">61</text>
<text x="229.3" y="232.2" transform="rotate(-90 229.3 232.2)">19.71</text>
<text x="236.1" y="229" transform="rotate(-90 236.1 229)">25</text>
<text x="161.2" y="247.2" transform="rotate(-90 161.2 247.2)">13</text>
<text x="231" y="248.5">Design</text>
<text x="289" y="248.5">Alex Mous</text>
<text x="325.4" y="248.5">12-Feb-19</text>
<text x="350" y="248.5">Alex Mous</text>
<text x="386.4" y="248.5">12-Feb-19</text>
<text x="289" y="258.6">PDF</text>
<text x="350" y="258.6">Complete</text>
<text x="350.6" y="285.7">1.0</text>
<text x="360" y="285.5">12-Feb-19</text>
<text x="399.1" y="285.7">1/1</text>
</g>
<g font-size="3.5">
<text x="39" y="8.8">1</text>
<text x="88.8" y="8.8">2</text>
<text x="138.8" y="8.8">3</text>
<text x="188.7" y="8.8">4</text>
<text x="238.8" y="8.8">5</text>
<text x="288.7" y="8.8">6</text>
<text x="338.8" y="8.8">7</text>
<text x="388.8" y="8.8">8</text>
<text x="16.4" y="30.2">A</text>
<text x="411.4" y="30.2">A</text>
<text x="16.2" y="78">B</text>
<text x="411.2" y="78">B</text>
<text x="16.2" y="125.9">C</text>
<text x="411.2" y="125.9">C</text>
<text x="16.2" y="173.7">D</text>
<text x="411.2" y="173.7">D</text>
<text x="16.2" y="221.6">E</text>
<text x="411.2" y="221.6">E</text>
<text x="16.2" y="269.4">F</text>
<text x="411.2" y="269.4">F</text>
<text x="39" y="290.8">1</text>
<text x="88.8" y="290.8">2</text>
<text x="138.8" y="290.8">3</text>
<text x="188.7" y="290.8">4</text>
<text x="238.8" y="290.8">5</text>
<text x="288.7" y="290.8">6</text>
<text x="338.8" y="290.8">7</text>
<text x="388.8" y="290.8">8</text>
</g>
<g font-size="2.5">
<text x="231" y="242.9">Dept.</text>
<text x="255" y="242.9">Technical reference</text>
<text x="289" y="242.9">Created by</text>
<text x="350" y="242.9">Approved by</text>
<text x="289" y="252.8">Document type</text>
<text x="350" y="252.8">Document status</text>
<text x="289" y="262.9">Title</text>
<text x="350" y="262.9">DWG No.</text>
<text x="350" y="279.9">Rev.</text>
<text x="360" y="279.9">Date of issue</text>
<text x="396" y="279.9">Sheet</text>
</g>
</svg>
